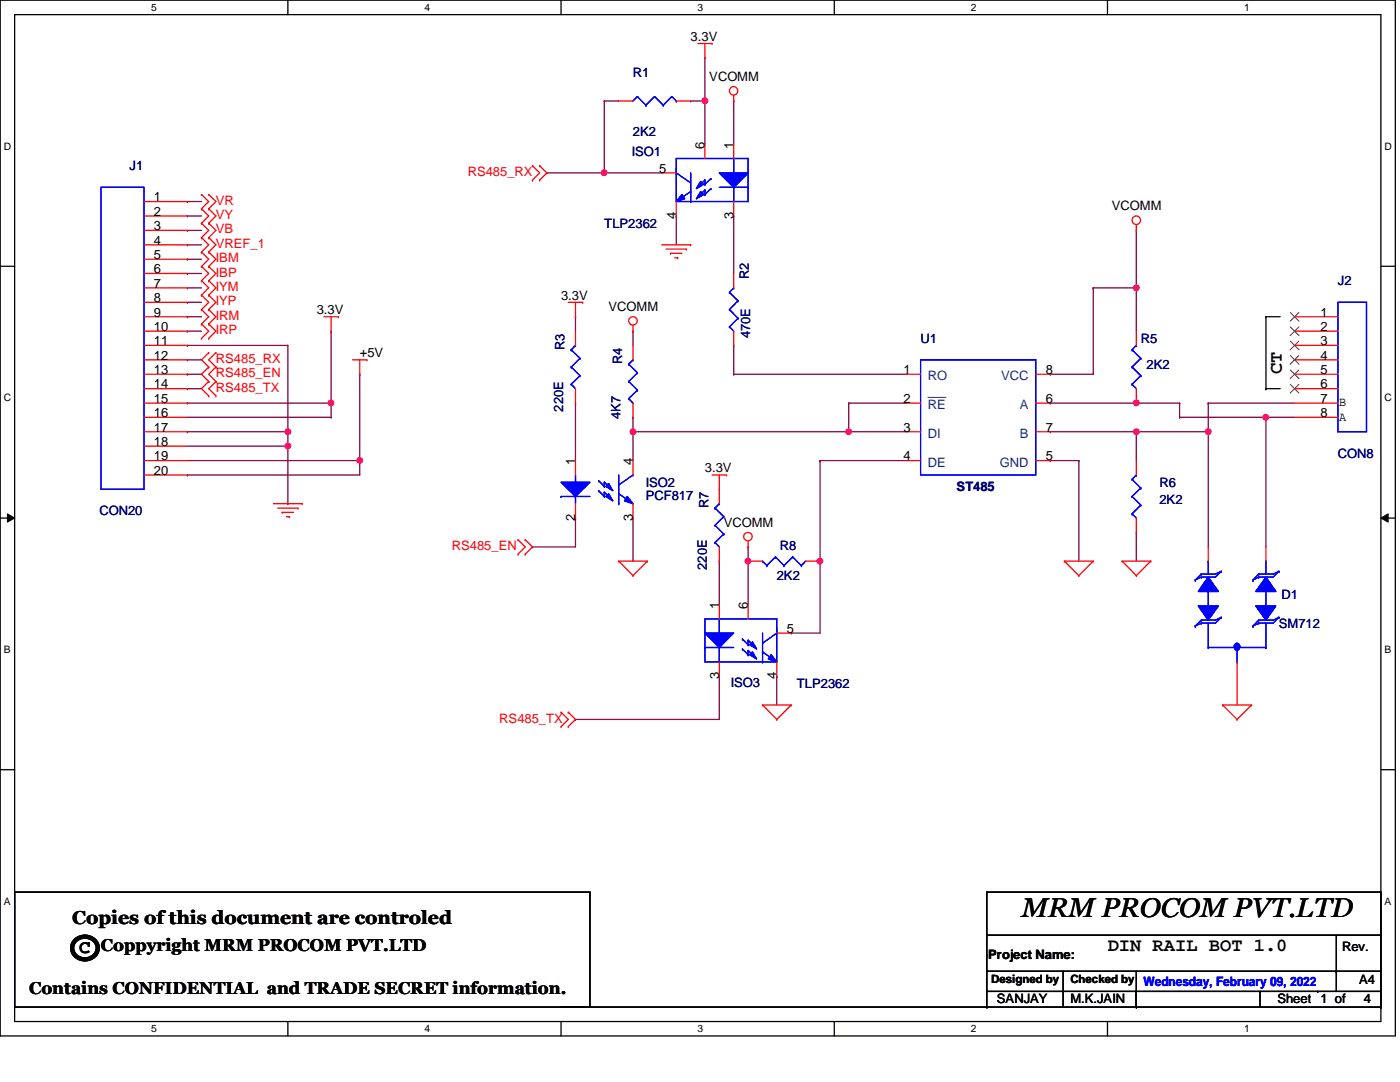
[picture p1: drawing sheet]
<svg xmlns="http://www.w3.org/2000/svg" width="279mm" height="216mm" viewBox="0 0 279 216" stroke-linecap="round" stroke-linejoin="round" font-family="sans-serif">
<path d="M0 0h278.5v206.7h-278.5zM2.9 2.9h272.7v200.9h-272.7z" fill="none" stroke="#000" stroke-width=".25"/>
<g fill="#fff">
<path d="M30.2 .3h1.1v2.3h-1.1z"/>
<path d="M30.2 204.1h1.1v2.3h-1.1z"/>
</g>
<path d="M57.4 0v2.9M57.4 203.8v2.9" fill="none" stroke="#000" stroke-width=".25"/>
<g fill="#fff">
<path d="M84.7 .3h1.1v2.3h-1.1z"/>
<path d="M84.7 204.1h1.1v2.3h-1.1z"/>
</g>
<path d="M112 0v2.9M112 203.8v2.9" fill="none" stroke="#000" stroke-width=".25"/>
<g fill="#fff">
<path d="M139.2 .3h1.1v2.3h-1.1z"/>
<path d="M139.2 204.1h1.1v2.3h-1.1z"/>
</g>
<path d="M166.5 0v2.9M166.5 203.8v2.9" fill="none" stroke="#000" stroke-width=".25"/>
<g fill="#fff">
<path d="M193.8 .3h1.1v2.3h-1.1z"/>
<path d="M193.8 204.1h1.1v2.3h-1.1z"/>
</g>
<path d="M221 0v2.9M221 203.8v2.9" fill="none" stroke="#000" stroke-width=".25"/>
<g fill="#fff">
<path d="M248.3 .3h1.1v2.3h-1.1z"/>
<path d="M248.3 204.1h1.1v2.3h-1.1z"/>
<path d="M.8 28h1.4v2.3h-1.4z"/>
<path d="M276.3 28h1.4v2.3h-1.4z"/>
<path d="M.8 78.2h1.4v2.3h-1.4z"/>
<path d="M276.3 78.2h1.4v2.3h-1.4z"/>
</g>
<path d="M0 53.1h2.9M275.6 53.1h2.9" fill="none" stroke="#000" stroke-width=".25"/>
<g fill="#fff">
<path d="M.8 128.5h1.3v2.2h-1.3z"/>
<path d="M276.3 128.5h1.3v2.2h-1.3z"/>
</g>
<path d="M0 103.4h2.9M275.6 103.4h2.9" fill="none" stroke="#000" stroke-width=".25"/>
<path d="M1.5 102.5l1.4 .9-1.4 .8zM275.6 103.4l1.4-.9v1.7z" fill="#000"/>
<path d="M1.5 102.5l1.4 .9-1.4 .8zM275.6 103.4l1.4-.9v1.7z" fill="none" stroke="#000" stroke-width=".2"/>
<g fill="#fff">
<path d="M.8 178.7h1.3v2.2h-1.3z"/>
<path d="M276.3 178.7h1.3v2.2h-1.3z"/>
</g>
<path d="M0 153.6h2.9M275.6 153.6h2.9" fill="none" stroke="#000" stroke-width=".25"/>
<path d="M109.1 34.5h.1M109.1 34.5h11.5M163.7 91.9h.1M163.7 91.9v20.1M149.3 109.1h.1M149.3 109.1v2.9" fill="none" stroke="#800040" stroke-width=".25"/>
<circle cx="120.6" cy="34.5" r=".56" fill="#f0f"/>
<circle cx="120.6" cy="34.5" r=".56" fill="none" stroke="#f0f" stroke-width=".25"/>
<g fill="none" stroke="#800040" stroke-width=".25">
<path d="M135 43.1h.1M135 43.1v5.8M146.4 43.1h.1M146.4 43.1v11.5M218.2 57.4h.1M218.2 57.4v17.3h-8.6M114.9 63.2h.1M114.9 63.2v2.9M146.4 68.9h.1M146.4 74.7h.1M146.4 74.7h34.5M146.4 68.9v5.8"/>
<path d="M209.6 74.7h.1M126.3 83.3h.1M126.3 83.3v2.8M169.4 80.4h.1M169.4 86.1h.1M169.4 80.4h11.5M169.4 80.4v5.7M169.4 86.1h11.5M226.8 106.3h.1M226.8 106.3v5.7"/>
</g>
<circle cx="169.4" cy="86.1" r=".56" fill="#f0f"/>
<circle cx="169.4" cy="86.1" r=".56" fill="none" stroke="#f0f" stroke-width=".25"/>
<path d="M126.3 86.1h.1M126.3 86.1h43.1M106.3 109.1h.1M106.3 109.1h8.6M155 135h.1M155 135v5.7" fill="none" stroke="#800040" stroke-width=".25"/>
<circle cx="126.3" cy="86.1" r=".56" fill="#f0f"/>
<circle cx="126.3" cy="86.1" r=".56" fill="none" stroke="#f0f" stroke-width=".25"/>
<path d="M126.3 103.4h.1M126.3 103.4v8.6M163.7 112h.1M163.7 112v14.3h-5.8M143.6 135h.1M143.6 135v8.6h-28.7M157.9 126.3h.1M114.9 143.6h.1" fill="none" stroke="#800040" stroke-width=".25"/>
<circle cx="163.6" cy="112" r=".56" fill="#f0f"/>
<circle cx="163.6" cy="112" r=".56" fill="none" stroke="#f0f" stroke-width=".25"/>
<path d="M149.3 112h.1M149.3 112v8.6" fill="none" stroke="#800040" stroke-width=".25"/>
<circle cx="149.3" cy="112" r=".56" fill="#f0f"/>
<circle cx="149.3" cy="112" r=".56" fill="none" stroke="#f0f" stroke-width=".25"/>
<path d="M163.7 91.9h.1M163.7 91.9h17.2M209.6 86.1h.1M209.6 86.1h17.2M226.8 86.1h.1M226.8 86.1v5.8" fill="none" stroke="#800040" stroke-width=".25"/>
<circle cx="226.8" cy="86.1" r=".56" fill="#f0f"/>
<circle cx="226.8" cy="86.1" r=".56" fill="none" stroke="#f0f" stroke-width=".25"/>
<path d="M209.6 80.4h.1M209.6 80.4h17.2M143.6 112h.1M143.6 112v8.6" fill="none" stroke="#800040" stroke-width=".25"/>
<circle cx="226.8" cy="80.4" r=".56" fill="#f0f"/>
<circle cx="226.8" cy="80.4" r=".56" fill="none" stroke="#f0f" stroke-width=".25"/>
<path d="M226.8 46h.1M226.8 46v11.4M114.9 80.4h.1M114.9 80.4v11.5M209.6 91.9h.1M209.6 91.9h5.7M215.3 91.9h.1M215.3 91.9v20.1M114.9 103.4h.1M114.9 103.4v5.7" fill="none" stroke="#800040" stroke-width=".25"/>
<circle cx="226.8" cy="57.4" r=".56" fill="#f0f"/>
<circle cx="226.8" cy="57.4" r=".56" fill="none" stroke="#f0f" stroke-width=".25"/>
<g fill="none" stroke="#800040" stroke-width=".25">
<path d="M140.7 11.5h.1M140.7 11.5v8.7h-2.9M120.6 20.2h.1M120.6 34.5h.1M120.6 20.2v14.3M120.6 34.5h11.5M120.6 20.2h2.9M137.8 20.2h.1M146.4 20.2h.1M146.4 20.2v8.5M218.2 57.4h.1M218.2 57.4h8.6"/>
<path d="M226.8 57.4h.1M226.8 57.4v8.7M126.3 66.1h.1M126.3 66.1v2.8M126.3 86.1h.1M126.3 86.1v5.8"/>
</g>
<circle cx="140.7" cy="20.1" r=".56" fill="#f0f"/>
<circle cx="140.7" cy="20.1" r=".56" fill="none" stroke="#f0f" stroke-width=".25"/>
<path d="M140.7 20.2h.1M140.7 20.2v8.5M226.8 80.4h.1M226.8 80.4h8.6M235.4 80.4h.1M235.4 80.4v2.9M241.1 80.4h.1M241.1 86.1h.1M241.1 80.4h17.3M241.1 80.4v28.7M252.6 83.3h.1M252.6 83.3h5.8" fill="none" stroke="#800040" stroke-width=".25"/>
<circle cx="241.1" cy="86.1" r=".56" fill="#f0f"/>
<circle cx="241.1" cy="86.1" r=".56" fill="none" stroke="#f0f" stroke-width=".25"/>
<path d="M226.8 86.1h.1M226.8 86.1h14.3M252.6 83.3h.1M252.6 83.3v25.8" fill="none" stroke="#800040" stroke-width=".25"/>
<circle cx="252.6" cy="83.3" r=".56" fill="#f0f"/>
<circle cx="252.6" cy="83.3" r=".56" fill="none" stroke="#f0f" stroke-width=".25"/>
<g fill="none" stroke="#800040" stroke-width=".25">
<path d="M37.4 40.2h.1M37.4 48.9h.1M37.4 43.1h.1M37.4 46h.1M37.4 51.7h.1M37.4 54.6h.1M37.4 57.4h.1M37.4 40.2h2.8M37.4 48.9h2.8M37.4 43.1h2.8M37.4 46h2.8M37.4 51.7h2.8"/>
<path d="M37.4 54.6h2.8M37.4 57.4h2.8M37.4 66.1h.1M37.4 68.9h.1M37.4 71.8h.1M37.4 74.7h.1M37.4 63.2h.1M37.4 60.3h.1M37.4 66.1h2.8M37.4 68.9h20M37.4 71.8h2.8M37.4 74.7h2.8"/>
<path d="M37.4 63.2h2.8M37.4 60.3h2.8M66.1 66.1h.1M66.1 66.1v14.3h-28.7M37.4 80.4h.1M235.4 83.3h.1M235.4 83.3h17.2"/>
</g>
<circle cx="66" cy="80.4" r=".56" fill="#f0f"/>
<circle cx="66" cy="80.4" r=".56" fill="none" stroke="#f0f" stroke-width=".25"/>
<path d="M37.4 94.8h.1M37.4 86.1h.1M37.4 86.1h20M71.8 91.9h.1M71.8 91.9v2.9h-34.4" fill="none" stroke="#800040" stroke-width=".25"/>
<circle cx="57.4" cy="86.1" r=".56" fill="#f0f"/>
<circle cx="57.4" cy="86.1" r=".56" fill="none" stroke="#f0f" stroke-width=".25"/>
<path d="M37.4 77.6h.1M37.4 77.6h2.8M57.4 68.9v20.1M37.4 89h20M57.4 86.1h.1M57.4 89h.1" fill="none" stroke="#800040" stroke-width=".25"/>
<circle cx="57.4" cy="89" r=".56" fill="#f0f"/>
<circle cx="57.4" cy="89" r=".56" fill="none" stroke="#f0f" stroke-width=".25"/>
<path d="M37.4 83.3h28.7M37.4 91.9h34.4M57.4 89v11.5M66.1 83.3h.1M66.1 80.4h.1M66.1 80.4v2.9M71.8 91.9h.1M57.4 100.5h.1" fill="none" stroke="#800040" stroke-width=".25"/>
<circle cx="71.8" cy="91.9" r=".56" fill="#f0f"/>
<circle cx="71.8" cy="91.9" r=".56" fill="none" stroke="#f0f" stroke-width=".25"/>
<path d="M71.8 74.7h.1M71.8 74.7v17.2" fill="none" stroke="#800040" stroke-width=".25"/>
<g fill="none" stroke="#f00" stroke-width=".25">
<path d="M139.3 8.7h2.8M140.7 11.5h.1M140.7 8.7v2.8M142.1 8.7h.1M146.4 19v1.2M40.2 38.8h.1M40.2 38.8l1.5 1.4-1.5 1.5M41.7 38.8h.1M41.7 38.8l1.4 1.4-1.4 1.5M106.3 35.9h.1M106.3 33.1h.1M106.3 33.1l1.4 1.4-1.4 1.4"/>
<path d="M107.7 33.1h.1M107.7 35.9h.1M107.7 33.1l1.4 1.4-1.4 1.4M123.5 20.2h2.8M135 20.2h2.8M146.4 20.2h.1M40.2 41.7h.1M40.2 47.4h.1M40.2 50.3h.1M40.2 44.5h.1M40.2 56h.1M40.2 58.9h.1"/>
<path d="M40.2 53.2h.1M40.2 47.4l1.5 1.5-1.5 1.4M40.2 41.7l1.5 1.4-1.5 1.4M40.2 44.5l1.5 1.5-1.5 1.4M40.2 56l1.5 1.4-1.5 1.5M40.2 58.9l1.5 1.4-1.5 1.5M40.2 53.2l1.5 1.4-1.5 1.4M40.2 50.3l1.5 1.4-1.5 1.5M41.7 41.7h.1M41.7 47.4h.1M41.7 50.3h.1M41.7 44.5h.1"/>
<path d="M41.7 56h.1M41.7 58.9h.1M41.7 53.2h.1M41.7 47.4l1.4 1.5-1.4 1.4M41.7 41.7l1.4 1.4-1.4 1.4M41.7 44.5l1.4 1.5-1.4 1.4M41.7 56l1.4 1.4-1.4 1.5M41.7 58.9l1.4 1.4-1.4 1.5M41.7 53.2l1.4 1.4-1.4 1.4M41.7 50.3l1.4 1.4-1.4 1.5M132.1 48.9h5.7M132.9 49.7h4"/>
<path d="M133.8 50.5h.1M133.8 50.5h2.3M134.7 51.4h.6M135.3 51.4h.1M136.9 49.7h.1M137.8 48.9h.1M226.8 46h.1M226.8 44.8v1.2M40.2 61.8h.1M40.2 64.6h.1M40.2 67.5h.1M40.2 61.8l1.5 1.4-1.5 1.4"/>
<path d="M40.2 64.6l1.5 1.5-1.5 1.4M41.7 61.8h.1M41.7 64.6h.1M41.7 67.5h.1M41.7 76.1h.1M41.7 73.2h.1M41.7 79h.1M41.7 70.4h.1M41.7 61.8l1.4 1.4-1.4 1.4M41.7 64.6l1.4 1.5-1.4 1.4M41.7 73.2l-1.5 1.5 1.5 1.4M41.7 76.1l-1.5 1.5 1.5 1.4"/>
<path d="M41.7 70.4l-1.5 1.4 1.5 1.4M43.1 73.2h.1M43.1 76.1h.1M43.1 79h.1M43.1 70.4h.1M43.1 73.2l-1.4 1.5 1.4 1.4M43.1 76.1l-1.4 1.5 1.4 1.4M43.1 70.4l-1.4 1.4 1.4 1.4M64.6 63.2h2.9M66.1 66.1h.1M66.1 63.2v2.9M67.5 63.2h.1"/>
<path d="M70.4 71.8h2.8M71.8 74.7h.1M71.8 71.8v2.9M73.2 71.8h.1M113.4 60.3h2.9M114.9 63.2h.1M114.9 60.3v2.9M116.3 60.3h.1M126.3 66.1h.1M126.3 64.9v1.2M226.8 66.1v2.8M226.8 77.6v2.8"/>
<path d="M142.1 94.8h2.9M143.6 97.6h.1M143.6 94.8v2.8M145 94.8h.1M226.8 91.9v2.9M54.6 100.5h5.7M55.5 101.4h4M56.3 102.2h.1M56.3 102.2h2.3M57.1 103.1h.6M57.7 103.1h.1M59.5 101.4h.1"/>
<path d="M60.3 100.5h.1M103.4 110.6h.1M103.4 107.7h.1M103.4 107.7l1.4 1.4-1.4 1.5M104.8 107.7h.1M104.8 110.6h.1M104.8 107.7l1.5 1.4-1.5 1.5M123.5 112h.1M123.5 112h5.7M123.5 112l2.8 2.9M126.3 114.9h.1M129.2 112h.1"/>
<path d="M129.2 112l-2.9 2.9M149.3 109.1h.1M149.3 112h2.9M149.3 107.9v1.2M160.8 112h2.9M212.4 112h.1M212.4 112h5.8M212.4 112l2.9 2.9M215.3 114.9h.1M218.2 112h.1M218.2 112l-2.9 2.9M223.9 112h.1"/>
<path d="M223.9 112h5.8M223.9 112l2.9 2.9M226.8 114.9h.1M226.8 103.4v2.9M229.7 112h.1M229.7 112l-2.9 2.9M112 145h.1M112 142.1h.1M112 142.1l1.4 1.5-1.4 1.4M113.4 142.1h.1M113.4 145h.1M113.4 142.1l1.5 1.5-1.5 1.4"/>
<path d="M152.2 140.7h.1M152.2 140.7h5.7M152.2 140.7l2.8 2.9M155 143.6h.1M157.9 140.7h.1M157.9 140.7l-2.9 2.9M244 140.7h.1M244 140.7h5.8M244 140.7l2.9 2.9M246.9 143.6h.1M249.8 140.7h.1M249.8 140.7l-2.9 2.9"/>
<circle cx="146.4" cy="18.1" r=".84"/>
<circle cx="226.8" cy="43.9" r=".85"/>
<circle cx="126.3" cy="64" r=".84"/>
<circle cx="149.3" cy="107.1" r=".84"/>
</g>
<g fill="none" stroke="#000" stroke-width=".25">
<path d="M252.6 63.2h.1M252.6 77.6h.1M252.6 63.2h2.9M252.6 77.6h2.9M252.6 63.2v14.4M2.9 178h114.8v23h-114.8zM196.9 178h78.7v8.6h-78.7zM196.9 197.8h29.9v3.2h-29.9zM196.9 190.6h.1M196.9 186.6h.1M196.9 193.8h78.7M196.9 186.6v11.2"/>
<path d="M212.2 193.8h.1M212.2 193.8v7.2M226.8 197.8h24.7v3.2h-24.7zM226.8 193.8v7.2M251.5 197.8h24.1M263 197.8h.1M266.7 193.8h.1M266.7 186.6v11.2M275.6 194.6h.1M275.6 193.8h.1M275.6 197.8h.1M275.6 186.6h.1"/>
<path d="M275.6 186.6v14.4M112 201h84.9M196.9 201h.1M226.8 201h.1M251.5 201h24.1M275.6 201h.1"/>
</g>
<path d="M15 187.7a2.64 2.64 0 0 1 2.7-.7 2.64 2.64 0 0 1 1.8 2.1 2.58 2.58 0 0 1-2.5 2.3 2.58 2.58 0 0 1-2.6-2.3l.1-.5z" fill="none" stroke="#000" stroke-width=".85"/>
<g fill="none" stroke="#00f" stroke-width=".25">
<path d="M127.2 19.3h.1M127.2 19.3l-.9 .9M127.2 19.3l1.7 1.7M130.6 19.3h.1M130.6 19.3l-1.7 1.7M130.6 19.3l1.8 1.7M134.1 19.3h.1M134.1 19.3l-1.7 1.7M134.1 19.3l.9 .9M128.9 21h.1M132.4 21h.1M135 20.2h.1"/>
<path d="M225.9 76.7h.1M225.9 73.2h.1M225.9 69.8h.1M225.9 76.7l.9 .9M225.9 73.2l1.8 1.8M225.9 69.8l1.8 1.7M226.8 68.9h.1M226.8 68.9l-.9 .9M227.7 75h.1M227.7 71.5h.1M227.7 75l-1.8 1.7M227.7 71.5l-1.8 1.7"/>
<path d="M225.9 99.1h.1M225.9 95.6h.1M225.9 99.1l1.8 1.7M225.9 95.6l1.8 1.8M226.8 94.8h.1M226.8 94.8l-.9 .8M227.7 97.4h.1M227.7 97.4l-1.8 1.7M152.2 112h.1M152.2 112l.8 .9M153 112.9h.1M154.8 111.1h.1"/>
<path d="M154.8 111.1l1.7 1.8M154.8 111.1l-1.8 1.8M156.5 112.9h.1M158.2 111.1h.1M158.2 111.1l1.7 1.8M158.2 111.1l-1.7 1.8M159.9 112.9h.1M160.8 112l-.9 .9M225.9 102.5h.1M225.9 102.5l.9 .9M227.7 100.8h.1M227.7 100.8l-1.8 1.7"/>
</g>
<path d="M112 96.2h5.7l-2.8 2.9z" fill="#00f"/>
<g fill="none" stroke="#00f" stroke-width=".25">
<path d="M112 96.2h5.7l-2.8 2.9zM112 99.1h.1M112 99.1h5.7M114.9 99.1h.1M114.9 96.2h.1M114.9 94.8v1.4M114.9 99.1v1.4M123.5 98.5h.1M123.5 94.8v5.7M123.5 98.5l2.8 2M126.3 94.8h.1M126.3 94.8l-2.8 2"/>
<path d="M123.5 100.5h.1"/>
</g>
<path d="M125.2 99.1l1.1 1.4-1.7-.6z" fill="#00f"/>
<g fill="none" stroke="#00f" stroke-width=".25">
<path d="M119.5 97.9h.1M119.5 95.9h.1M119.5 97.9l1.1 1.2M119.5 95.9l1.1 1.2M120.6 99.1h.1M120.6 98.2h.1M120.6 97.1h.1M120.6 96.2h.1M120.6 96.2v.9M120.6 98.2v.9M120.6 98.2l1.2 1.2M120.6 96.2l1.2 1.2"/>
<path d="M125.2 99.1l1.1 1.4-1.7-.6z"/>
</g>
<path d="M120.9 99.1l.6-.6 .8 1.4z" fill="#00f"/>
<path d="M120.9 99.1l.6-.6 .8 1.4z" fill="none" stroke="#00f" stroke-width=".25"/>
<path d="M121.5 96.5l.8 1.4-1.4-.8z" fill="#00f"/>
<path d="M121.5 96.5l.8 1.4-1.4-.8z" fill="none" stroke="#00f" stroke-width=".25"/>
<path d="M112 96.2h5.7l-2.8 2.9z" fill="#00f"/>
<g fill="none" stroke="#00f" stroke-width=".25">
<path d="M112 96.2h5.7l-2.8 2.9zM112 99.1h.1M112 99.1h5.7M114.9 99.1h.1M114.9 96.2h.1M114.9 94.8v1.4M114.9 99.1v1.4M123.5 98.5h.1M123.5 94.8v5.7M123.5 98.5l2.8 2M126.3 94.8h.1M126.3 94.8l-2.8 2"/>
<path d="M123.5 100.5h.1"/>
</g>
<path d="M125.2 99.1l1.1 1.4-1.7-.6z" fill="#00f"/>
<g fill="none" stroke="#00f" stroke-width=".25">
<path d="M119.5 97.9h.1M119.5 95.9h.1M119.5 97.9l1.1 1.2M119.5 95.9l1.1 1.2M120.6 99.1h.1M120.6 98.2h.1M120.6 97.1h.1M120.6 96.2h.1M120.6 96.2v.9M120.6 98.2v.9M120.6 98.2l1.2 1.2M120.6 96.2l1.2 1.2"/>
<path d="M125.2 99.1l1.1 1.4-1.7-.6z"/>
</g>
<path d="M120.9 99.1l.6-.6 .8 1.4z" fill="#00f"/>
<path d="M120.9 99.1l.6-.6 .8 1.4z" fill="none" stroke="#00f" stroke-width=".25"/>
<path d="M121.5 96.5l.8 1.4-1.4-.8z" fill="#00f"/>
<g fill="none" stroke="#00f" stroke-width=".25">
<path d="M121.5 96.5l.8 1.4-1.4-.8zM239.7 114.6h.1M241.1 112h.1M241.1 112v2.6M241.1 118v2.9M243.7 114h.1M243.7 114l-1.1 .6h-2.9M238.5 124.9h.1M239.7 124.3h.1M239.7 124.3l-1.2 .6M241.1 129.2h.1M241.1 121.5h.1"/>
<path d="M241.1 120.9h.1M241.1 121.5v2.2M241.1 124.3v4.9M243.7 123.2h.1M243.7 123.2l-1.1 1.1h-2.9"/>
</g>
<path d="M114.9 91.9v2.9M126.3 91.9v2.9M114.9 100.5v2.9M126.3 100.5v2.9" fill="none" stroke="#f00" stroke-width=".25"/>
<path d="M239.1 120.9h4.1l-2.1 2.8z" fill-rule="evenodd" fill="#00f"/>
<path d="M238.5 115.7h.1M239.7 114.6l-1.2 1.1M238.5 124.9h.1M239.1 120.9h4.1l-2.1 2.8zM239.7 123.7h.1M239.7 123.7l-1.2 1.2M243.7 123.2h.1M243.7 123.2l-1.1 .5h-2.9" fill="none" stroke="#00f" stroke-width=".25"/>
<path d="M241.1 115.1l2.1 2.9h-4.1z" fill-rule="evenodd" fill="#00f"/>
<path d="M238.5 115.7h.1M239.7 115.1h.1M239.7 115.1l-1.2 .6M241.1 115.1l2.1 2.9h-4.1zM243.7 114h.1M243.7 114l-1.1 1.1h-2.9M241.1 129.2h11.5M252.6 129.2h.1" fill="none" stroke="#00f" stroke-width=".25"/>
<path d="M246.5 128.6a.61 .61 0 0 1 .8 0 .61 .61 0 0 1 0 .9 .61 .61 0 0 1-.8 0 .82 .82 0 0 1 0-.9z" fill-rule="evenodd" fill="#00f"/>
<g fill="none" stroke="#00f" stroke-width=".25">
<path d="M250.1 115.7h.1M251.2 114.6h.1M251.2 114.6l-1.1 1.1M252.6 118v2.9M255.2 114h.1M255.2 114l-1.1 .6h-2.9M255.2 114l-1.1 1.1M246.5 128.6a.61 .61 0 0 1 .8 0 .61 .61 0 0 1 0 .9 .61 .61 0 0 1-.8 0 .82 .82 0 0 1 0-.9zM246.9 132.1h.1M246.9 129.8v2.3M251.2 124.3h.1M251.2 124.3h2.9"/>
<path d="M252.6 120.9h.1M252.6 129.2h.1M252.6 121.5h.1M252.6 121.5v2.2M252.6 124.3v4.9"/>
</g>
<path d="M250.6 120.9h4l-2 2.8z" fill-rule="evenodd" fill="#00f"/>
<path d="M250.1 124.9h.1M250.6 120.9h4l-2 2.8zM251.2 123.7h.1M251.2 123.7h2.9M251.2 123.7l-1.1 1.2" fill="none" stroke="#00f" stroke-width=".25"/>
<path d="M252.6 115.1l2 2.9h-4z" fill-rule="evenodd" fill="#00f"/>
<g fill="none" stroke="#00f" stroke-width=".25">
<path d="M239.7 114.6h.1M241.1 112h.1M241.1 112v2.6M241.1 118v2.9M243.7 114h.1M243.7 114l-1.1 .6h-2.9M250.1 115.7h.1M251.2 115.1h.1M251.2 115.1l-1.1 .6M251.2 115.1h2.9M252.6 115.1l2 2.9h-4zM252.6 112h.1"/>
<path d="M252.6 112v2.6M238.5 124.9h.1M239.7 124.3h.1M239.7 124.3l-1.2 .6M241.1 129.2h.1M241.1 121.5h.1M241.1 120.9h.1M241.1 121.5v2.2M241.1 124.3v4.9M243.7 123.2h.1M243.7 123.2l-1.1 1.1h-2.9M250.1 124.9h.1"/>
<path d="M251.2 124.3l-1.1 .6M255.2 123.2h.1M255.2 123.2l-1.1 1.1M255.2 123.2l-1.1 .5"/>
</g>
<path d="M239.1 120.9h4.1l-2.1 2.8z" fill-rule="evenodd" fill="#00f"/>
<path d="M238.5 115.7h.1M239.7 114.6l-1.2 1.1M238.5 124.9h.1M239.1 120.9h4.1l-2.1 2.8zM239.7 123.7h.1M239.7 123.7l-1.2 1.2M243.7 123.2h.1M243.7 123.2l-1.1 .5h-2.9" fill="none" stroke="#00f" stroke-width=".25"/>
<path d="M241.1 115.1l2.1 2.9h-4.1z" fill-rule="evenodd" fill="#00f"/>
<path d="M238.5 115.7h.1M239.7 115.1h.1M239.7 115.1l-1.2 .6M241.1 115.1l2.1 2.9h-4.1zM243.7 114h.1M243.7 114l-1.1 1.1h-2.9M241.1 129.2h11.5M252.6 129.2h.1" fill="none" stroke="#00f" stroke-width=".25"/>
<path d="M246.5 128.6a.61 .61 0 0 1 .8 0 .61 .61 0 0 1 0 .9 .61 .61 0 0 1-.8 0 .82 .82 0 0 1 0-.9z" fill-rule="evenodd" fill="#00f"/>
<g fill="none" stroke="#00f" stroke-width=".25">
<path d="M250.1 115.7h.1M251.2 114.6h.1M251.2 114.6l-1.1 1.1M252.6 118v2.9M255.2 114h.1M255.2 114l-1.1 .6h-2.9M255.2 114l-1.1 1.1M246.5 128.6a.61 .61 0 0 1 .8 0 .61 .61 0 0 1 0 .9 .61 .61 0 0 1-.8 0 .82 .82 0 0 1 0-.9zM246.9 132.1h.1M246.9 129.8v2.3M251.2 124.3h.1M251.2 124.3h2.9"/>
<path d="M252.6 120.9h.1M252.6 129.2h.1M252.6 121.5h.1M252.6 121.5v2.2M252.6 124.3v4.9"/>
</g>
<path d="M250.6 120.9h4l-2 2.8z" fill-rule="evenodd" fill="#00f"/>
<path d="M250.1 124.9h.1M250.6 120.9h4l-2 2.8zM251.2 123.7h.1M251.2 123.7h2.9M251.2 123.7l-1.1 1.2" fill="none" stroke="#00f" stroke-width=".25"/>
<path d="M252.6 115.1l2 2.9h-4z" fill-rule="evenodd" fill="#00f"/>
<path d="M250.1 115.7h.1M251.2 115.1h.1M251.2 115.1l-1.1 .6M251.2 115.1h2.9M252.6 115.1l2 2.9h-4zM252.6 112h.1M252.6 112v2.6M250.1 124.9h.1M251.2 124.3l-1.1 .6M255.2 123.2h.1M255.2 123.2l-1.1 1.1M255.2 123.2l-1.1 .5" fill="none" stroke="#00f" stroke-width=".25"/>
<path d="M241.1 109.1v2.9M252.6 109.1v2.9M246.9 132.1v8.6" fill="none" stroke="#f00" stroke-width=".25"/>
<path d="M140.7 126.3h5.7l-2.8 2.9z" fill="#00f"/>
<g fill="none" stroke="#00f" stroke-width=".25">
<path d="M140.7 126.3h5.7l-2.8 2.9zM140.7 129.2h.1M140.7 129.2h5.7M143.6 129.2h.1M143.6 126.3h.1M143.6 123.5v2.8M143.6 129.2v2.9M152.2 132.1h.1M152.2 130.1h.1M152.2 126.3v5.8M152.2 130.1l2.8 2M155 126.3h.1"/>
<path d="M155 126.3l-2.8 2.1"/>
</g>
<path d="M153.9 130.6l1.1 1.5-1.7-.6z" fill="#00f"/>
<g fill="none" stroke="#00f" stroke-width=".25">
<path d="M148.2 129.5h.1M148.2 127.5h.1M148.2 129.5l1.1 1.1M148.2 127.5l1.1 1.2M149.3 130.6h.1M149.3 129.8h.1M149.3 128.7h.1M149.3 127.8h.1M149.3 127.8v.9M149.3 129.8v.8M149.3 129.8l1.2 1.1M149.3 127.8l1.2 1.1"/>
<path d="M153.9 130.6l1.1 1.5-1.7-.6z"/>
</g>
<path d="M149.6 130.6l.6-.5 .8 1.4z" fill="#00f"/>
<path d="M149.6 130.6l.6-.5 .8 1.4z" fill="none" stroke="#00f" stroke-width=".25"/>
<path d="M150.2 128.1l.8 1.4-1.4-.8z" fill="#00f"/>
<path d="M140.7 123.5h14.3v8.6h-14.3zM150.2 128.1l.8 1.4-1.4-.8zM155 126.3h.1M155 125.5v.8" fill="none" stroke="#00f" stroke-width=".25"/>
<path d="M140.7 126.3h5.7l-2.8 2.9z" fill="#00f"/>
<g fill="none" stroke="#00f" stroke-width=".25">
<path d="M140.7 126.3h5.7l-2.8 2.9zM140.7 129.2h.1M140.7 129.2h5.7M143.6 129.2h.1M143.6 126.3h.1M143.6 123.5v2.8M143.6 129.2v2.9M152.2 132.1h.1M152.2 130.1h.1M152.2 126.3v5.8M152.2 130.1l2.8 2M155 126.3h.1"/>
<path d="M155 126.3l-2.8 2.1"/>
</g>
<path d="M153.9 130.6l1.1 1.5-1.7-.6z" fill="#00f"/>
<g fill="none" stroke="#00f" stroke-width=".25">
<path d="M148.2 129.5h.1M148.2 127.5h.1M148.2 129.5l1.1 1.1M148.2 127.5l1.1 1.2M149.3 130.6h.1M149.3 129.8h.1M149.3 128.7h.1M149.3 127.8h.1M149.3 127.8v.9M149.3 129.8v.8M149.3 129.8l1.2 1.1M149.3 127.8l1.2 1.1"/>
<path d="M153.9 130.6l1.1 1.5-1.7-.6z"/>
</g>
<path d="M149.6 130.6l.6-.5 .8 1.4z" fill="#00f"/>
<path d="M149.6 130.6l.6-.5 .8 1.4z" fill="none" stroke="#00f" stroke-width=".25"/>
<path d="M150.2 128.1l.8 1.4-1.4-.8z" fill="#00f"/>
<g fill="none" stroke="#00f" stroke-width=".25">
<path d="M20.2 37.4h8.5v60.2h-8.5zM145.6 58.3h.1M145.6 58.3l1.7 1.7M146.4 57.4h.1M146.4 57.4l-.8 .9M114 76.7h.1M114 73.2h.1M114 69.8h.1M114 76.7l.9 .9M114 73.2l1.7 1.8M114 69.8l1.7 1.7M114.9 68.9h.1"/>
<path d="M114.9 68.9l-.9 .9M115.7 75h.1M115.7 71.5h.1M115.7 75l-1.7 1.7M115.7 71.5l-1.7 1.7M125.5 79.5h.1M125.5 76.1h.1M125.5 72.7h.1M125.5 79.5l.8 .9M125.5 76.1l1.7 1.8M125.5 72.7l1.7 1.7M126.3 71.8h.1"/>
<path d="M126.3 71.8l-.8 .9M127.2 77.9h.1M127.2 74.4h.1M127.2 77.9l-1.7 1.6M127.2 74.4l-1.7 1.7M145.6 65.2h.1M145.6 61.8h.1M145.6 65.2l.8 .9M145.6 61.8l1.7 1.7M147.3 63.5h.1M147.3 60h.1M147.3 63.5l-1.7 1.7"/>
<path d="M147.3 60l-1.7 1.8M183.7 71.8h23v23h-23zM142.7 108.2h.1M142.7 104.8h.1M142.7 101.4h.1M142.7 108.2l.9 .9M142.7 104.8l1.7 1.8M142.7 101.4l1.7 1.7M143.6 100.5h.1M143.6 100.5l-.9 .9M144.4 106.6h.1M144.4 103.1h.1"/>
<path d="M144.4 106.6l-1.7 1.6M144.4 103.1l-1.7 1.7M140.7 123.5h14.3v8.6h-14.3zM150.2 128.1l.8 1.4-1.4-.8zM155 126.3h.1M155 125.5v.8"/>
</g>
<g fill="none" stroke="#f00" stroke-width=".25">
<path d="M28.7 40.2h8.7M28.7 43.1h8.7M28.7 46h8.7M28.7 48.9h8.7M28.7 51.7h8.7M28.7 54.6h8.7M28.7 57.4h8.7M146.4 54.6v2.8M28.7 60.3h8.7M28.7 63.2h8.7M28.7 66.1h8.7M28.7 68.9h8.7"/>
<path d="M28.7 71.8h8.7M28.7 74.7h8.7M28.7 77.6h8.7M114.9 66.1v2.8M114.9 77.6v2.8M126.3 68.9v2.9M146.4 66.1v2.8M180.9 74.7h2.8M206.7 74.7h2.9M28.7 80.4h8.7M28.7 83.3h8.7M28.7 86.1h8.7"/>
<path d="M28.7 89h8.7M28.7 91.9h8.7M28.7 94.8h8.7M126.3 80.4v2.9M143.6 97.6v2.9M180.9 80.4h2.8M180.9 86.1h2.8M180.9 91.9h2.8M206.7 80.4h2.9M206.7 86.1h2.9M206.7 91.9h2.9M143.6 109.1v2.9"/>
<path d="M143.6 120.6v2.9M143.6 132.1v2.9M149.3 120.6v2.9M155 126.3h2.9M155 132.1v2.9"/>
</g>
<path d="M185.2 79.3h3.6" fill="none" stroke="#004080" stroke-width=".2"/>
<path d="M143.6 34.5h5.7l-2.9 2.9z" fill="#00f"/>
<g fill="none" stroke="#00f" stroke-width=".25">
<path d="M135 34.5h.1M135 34.5l2.8 2M137.8 38.2h.1M137.8 34.5v5.7M137.8 38.2l-2.8 2M143.6 34.5h5.7l-2.9 2.9zM143.6 37.4h5.7M146.4 37.4h.1M146.4 34.5h.1M146.4 31.6v2.9M146.4 37.4v2.8M149.3 37.4h.1"/>
<path d="M137.8 40.2h.1"/>
</g>
<path d="M136.1 38.8l.6 .9-1.7 .5z" fill="#00f"/>
<g fill="none" stroke="#00f" stroke-width=".25">
<path d="M136.1 38.8l.6 .9-1.7 .5zM140.7 38.8h.1M140.7 37.9h.1M140.7 36.8h.1M140.7 35.9h.1M140.7 35.9v.9M140.7 37.9v.9M140.7 37.9l-1.2 1.2M140.7 35.9l-1.2 1.2M141.9 37.6h.1M141.9 35.6h.1M141.9 37.6l-1.2 1.2"/>
<path d="M141.9 35.6l-1.2 1.2"/>
</g>
<path d="M139.8 38.2l.6 .6-1.4 .9z" fill="#00f"/>
<path d="M139.8 38.2l.6 .6-1.4 .9z" fill="none" stroke="#00f" stroke-width=".25"/>
<path d="M139.8 36.2l.6 .6-1.4 .8z" fill="#00f"/>
<path d="M135 31.6h14.3v8.6h-14.3zM135 34.5h.1M135 33.6v.9M139.8 36.2l.6 .6-1.4 .8z" fill="none" stroke="#00f" stroke-width=".25"/>
<path d="M143.6 34.5h5.7l-2.9 2.9z" fill="#00f"/>
<g fill="none" stroke="#00f" stroke-width=".25">
<path d="M135 34.5h.1M135 34.5l2.8 2M137.8 38.2h.1M137.8 34.5v5.7M137.8 38.2l-2.8 2M143.6 34.5h5.7l-2.9 2.9zM143.6 37.4h5.7M146.4 37.4h.1M146.4 34.5h.1M146.4 31.6v2.9M146.4 37.4v2.8M149.3 37.4h.1"/>
<path d="M137.8 40.2h.1"/>
</g>
<path d="M136.1 38.8l.6 .9-1.7 .5z" fill="#00f"/>
<g fill="none" stroke="#00f" stroke-width=".25">
<path d="M136.1 38.8l.6 .9-1.7 .5zM140.7 38.8h.1M140.7 37.9h.1M140.7 36.8h.1M140.7 35.9h.1M140.7 35.9v.9M140.7 37.9v.9M140.7 37.9l-1.2 1.2M140.7 35.9l-1.2 1.2M141.9 37.6h.1M141.9 35.6h.1M141.9 37.6l-1.2 1.2"/>
<path d="M141.9 35.6l-1.2 1.2"/>
</g>
<path d="M139.8 38.2l.6 .6-1.4 .9z" fill="#00f"/>
<path d="M139.8 38.2l.6 .6-1.4 .9z" fill="none" stroke="#00f" stroke-width=".25"/>
<path d="M139.8 36.2l.6 .6-1.4 .8z" fill="#00f"/>
<path d="M135 31.6h14.3v8.6h-14.3zM135 34.5h.1M135 33.6v.9M139.8 36.2l.6 .6-1.4 .8zM267 60.3h5.7v25.8h-5.7z" fill="none" stroke="#00f" stroke-width=".25"/>
<g fill="none" stroke="#f00" stroke-width=".25">
<path d="M132.1 34.5h2.9M140.7 28.7v2.9M146.4 28.7v2.9M135 40.2v2.9M146.4 40.2v2.9M258.4 63.2h8.6M258.4 66.1h8.6M258.4 68.9h8.6M258.4 71.8h8.6M258.4 74.7h8.6M258.4 77.6h8.6M258.4 80.4h8.6"/>
<path d="M258.4 83.3h8.6"/>
</g>
<path d="M257.5 62.4l1.7 1.7M257.5 65.2l1.7 1.8M257.5 68.1l1.7 1.7M257.5 71l1.7 1.7M257.5 73.8l1.7 1.8M257.5 76.7l1.7 1.7M259.2 62.4l-1.7 1.7M259.2 65.2l-1.7 1.8M259.2 68.1l-1.7 1.7M259.2 71l-1.7 1.7M259.2 73.8l-1.7 1.8M259.2 76.7l-1.7 1.7" fill="none" stroke="#804000" stroke-width=".2"/>
<circle cx="120.6" cy="34.5" r=".56" fill="#f0f"/>
<circle cx="120.6" cy="34.5" r=".56" fill="none" stroke="#f0f" stroke-width=".25"/>
<circle cx="169.4" cy="86.1" r=".56" fill="#f0f"/>
<circle cx="169.4" cy="86.1" r=".56" fill="none" stroke="#f0f" stroke-width=".25"/>
<circle cx="126.3" cy="86.1" r=".56" fill="#f0f"/>
<circle cx="126.3" cy="86.1" r=".56" fill="none" stroke="#f0f" stroke-width=".25"/>
<circle cx="163.6" cy="112" r=".56" fill="#f0f"/>
<circle cx="163.6" cy="112" r=".56" fill="none" stroke="#f0f" stroke-width=".25"/>
<circle cx="149.3" cy="112" r=".56" fill="#f0f"/>
<circle cx="149.3" cy="112" r=".56" fill="none" stroke="#f0f" stroke-width=".25"/>
<circle cx="226.8" cy="86.1" r=".56" fill="#f0f"/>
<circle cx="226.8" cy="86.1" r=".56" fill="none" stroke="#f0f" stroke-width=".25"/>
<circle cx="226.8" cy="80.4" r=".56" fill="#f0f"/>
<circle cx="226.8" cy="80.4" r=".56" fill="none" stroke="#f0f" stroke-width=".25"/>
<circle cx="226.8" cy="57.4" r=".56" fill="#f0f"/>
<circle cx="226.8" cy="57.4" r=".56" fill="none" stroke="#f0f" stroke-width=".25"/>
<circle cx="140.7" cy="20.1" r=".56" fill="#f0f"/>
<circle cx="140.7" cy="20.1" r=".56" fill="none" stroke="#f0f" stroke-width=".25"/>
<circle cx="241.1" cy="86.1" r=".56" fill="#f0f"/>
<circle cx="241.1" cy="86.1" r=".56" fill="none" stroke="#f0f" stroke-width=".25"/>
<circle cx="252.6" cy="83.3" r=".56" fill="#f0f"/>
<circle cx="252.6" cy="83.3" r=".56" fill="none" stroke="#f0f" stroke-width=".25"/>
<circle cx="66" cy="80.4" r=".56" fill="#f0f"/>
<circle cx="66" cy="80.4" r=".56" fill="none" stroke="#f0f" stroke-width=".25"/>
<circle cx="57.4" cy="86.1" r=".56" fill="#f0f"/>
<circle cx="57.4" cy="86.1" r=".56" fill="none" stroke="#f0f" stroke-width=".25"/>
<circle cx="57.4" cy="89" r=".56" fill="#f0f"/>
<circle cx="57.4" cy="89" r=".56" fill="none" stroke="#f0f" stroke-width=".25"/>
<circle cx="71.8" cy="91.9" r=".56" fill="#f0f"/>
<circle cx="71.8" cy="91.9" r=".56" fill="none" stroke="#f0f" stroke-width=".25"/>
<text font-size="5.4" x="203.8" y="183">MRM PROCOM PVT.LTD</text>
<g font-size="3.7">
<text x="255.8" y="74.7" transform="rotate(-90 255.8 74.7)">CT</text>
<text x="14.4" y="184.3">Copies of this document are controled</text>
<text x="15.8" y="190.2">C Coppyright MRM PROCOM PVT.LTD</text>
<text x="221.1" y="189.8">DIN RAIL BOT 1.0</text>
</g>
<text font-size="3.4" x="5.8" y="198.4">Contains CONFIDENTIAL and TRADE SECRET information.</text>
<g font-size="2.6">
<text x="137.8" y="8.1">3.3V</text>
<text x="141.6" y="16.2">VCOMM</text>
<text x="140.6" y="29.6" transform="rotate(-90 140.6 29.6)">6</text>
<text x="146.4" y="29.6" transform="rotate(-90 146.4 29.6)">1</text>
<text x="131.5" y="34.5">5</text>
<text x="30.7" y="40.2">1</text>
<text x="221.9" y="42">VCOMM</text>
<text x="30.7" y="43.1">2</text>
<text x="30.7" y="45.9">3</text>
<text x="134.9" y="43.6" transform="rotate(-90 134.9 43.6)">4</text>
<text x="146.4" y="43.6" transform="rotate(-90 146.4 43.6)">3</text>
<text x="30.7" y="48.8">4</text>
<text x="30.7" y="51.7">5</text>
<text x="30.7" y="54.5">6</text>
<text x="30.7" y="57.4">7</text>
<text x="112" y="59.8">3.3V</text>
<text x="30.7" y="60.3">8</text>
<text x="30.7" y="63.2">9</text>
<text x="63.2" y="62.7">3.3V</text>
<text x="121.5" y="62.1">VCOMM</text>
<text x="263.6" y="63.2">1</text>
<text x="30.7" y="66">10</text>
<text x="30.7" y="68.9">11</text>
<text x="30.7" y="71.8">12</text>
<text x="71.8" y="71.2">+5V</text>
<text x="263.6" y="66">2</text>
<text x="263.6" y="68.9">3</text>
<text x="263.6" y="71.8">4</text>
<text x="30.7" y="74.6">13</text>
<text x="30.7" y="77.5">14</text>
<text x="180.3" y="74.6">1</text>
<text x="208.7" y="74.6">8</text>
<text x="263.6" y="74.6">5</text>
<text x="263.6" y="77.5">6</text>
<text x="30.7" y="80.4">15</text>
<text x="30.7" y="83.2">16</text>
<text x="180.3" y="80.4">2</text>
<text x="208.7" y="80.4">6</text>
<text x="263.6" y="80.4">7</text>
<text x="263.6" y="83.2">8</text>
<text x="267.3" y="83.9">A</text>
<text x="267.3" y="81.1">B</text>
<text x="30.7" y="86.1">17</text>
<text x="30.7" y="89">18</text>
<text x="180.3" y="86.1">3</text>
<text x="208.7" y="86.1">7</text>
<text x="30.7" y="91.9">19</text>
<text x="30.7" y="94.7">20</text>
<text x="114.8" y="92.8" transform="rotate(-90 114.8 92.8)">1</text>
<text x="126.3" y="92.8" transform="rotate(-90 126.3 92.8)">4</text>
<text x="140.7" y="94.2">3.3V</text>
<text x="180.3" y="91.9">4</text>
<text x="208.7" y="91.9">5</text>
<text x="114.8" y="103.9" transform="rotate(-90 114.8 103.9)">2</text>
<text x="126.3" y="103.9" transform="rotate(-90 126.3 103.9)">3</text>
<text x="144.4" y="105.1">VCOMM</text>
<text x="143.5" y="121.5" transform="rotate(-90 143.5 121.5)">1</text>
<text x="149.3" y="121.5" transform="rotate(-90 149.3 121.5)">6</text>
<text x="157" y="126.3">5</text>
<text x="143.5" y="135.5" transform="rotate(-90 143.5 135.5)">3</text>
<text x="155" y="135.5" transform="rotate(-90 155 135.5)">4</text>
<text x="197.2" y="191.3">Project Name:</text>
<text x="267.8" y="189.8">Rev.</text>
<text x="271.3" y="196.4">A4</text>
<text x="199" y="200.2">SANJAY</text>
<text x="213.6" y="200.2">M.K.JAIN</text>
<text x="254.9" y="200.2">Sheet</text>
<text x="263.5" y="200.2">1 of</text>
<text x="272.2" y="200.2">4</text>
</g>
<g font-size="2.6" fill="#000080">
<text x="126.3" y="15.3">R1</text>
<text x="126.3" y="27.1">2K2</text>
<text x="25.9" y="34">J1</text>
<text x="126.1" y="31.1">ISO1</text>
<text x="120.6" y="45.4">TLP2362</text>
<text x="149.4" y="55.8" transform="rotate(-90 149.4 55.8)">R2</text>
<text x="267" y="56.9">J2</text>
<text x="112.7" y="69.8" transform="rotate(-90 112.7 69.8)">R3</text>
<text x="149.7" y="67.5" transform="rotate(-90 149.7 67.5)">470E</text>
<text x="183.7" y="68.4">U1</text>
<text x="227.7" y="68.4">R5</text>
<text x="124.2" y="72.7" transform="rotate(-90 124.2 72.7)">R4</text>
<text x="228.8" y="73.6">2K2</text>
<text x="112.4" y="82.1" transform="rotate(-90 112.4 82.1)">220E</text>
<text x="123.9" y="83.6" transform="rotate(-90 123.9 83.6)">4K7</text>
<text x="267" y="91.4">CON8</text>
<text x="128.9" y="97.1">ISO2</text>
<text x="128.9" y="99.7">PCF817</text>
<text x="141.4" y="101.4" transform="rotate(-90 141.4 101.4)">R7</text>
<text x="190.9" y="98">ST485</text>
<text x="231.4" y="97.1">R6</text>
<text x="231.4" y="100.5">2K2</text>
<text x="19.9" y="102.8">CON20</text>
<text x="141.1" y="113.7" transform="rotate(-90 141.1 113.7)">220E</text>
<text x="155.6" y="109.7">R8</text>
<text x="155" y="115.7">2K2</text>
<text x="255.8" y="119.5">D1</text>
<text x="255.2" y="125.2">SM712</text>
<text x="145.8" y="137">ISO3</text>
<text x="159" y="137.3">TLP2362</text>
</g>
<g font-size="2.6" fill="#f00">
<text x="93.3" y="35.1">RS485_RX</text>
<text x="43.1" y="40.9">VR</text>
<text x="43.1" y="43.7">VY</text>
<text x="43.1" y="46.6">VB</text>
<text x="43.1" y="49.4">VREF_1</text>
<text x="43.1" y="52.3">IBM</text>
<text x="43.1" y="58.1">IYM</text>
<text x="43.1" y="55.2">IBP</text>
<text x="43.1" y="60.9">IYP</text>
<text x="43.1" y="63.8">IRM</text>
<text x="43.1" y="66.7">IRP</text>
<text x="43.1" y="75.3">RS485_EN</text>
<text x="43.1" y="72.4">RS485_RX</text>
<text x="43.1" y="78.1">RS485_TX</text>
<text x="90.2" y="109.7">RS485_EN</text>
<text x="99.7" y="144.2">RS485_TX</text>
</g>
<g font-size="2.6" fill="#004080">
<text x="185.2" y="75.9">RO</text>
<text x="199.8" y="75.9">VCC</text>
<text x="185.2" y="81.6">RE</text>
<text x="203.5" y="81.6">A</text>
<text x="185.2" y="87.3">DI</text>
<text x="203.5" y="87.3">B</text>
<text x="185.2" y="93.1">DE</text>
<text x="199.6" y="93.1">GND</text>
</g>
<text font-size="2.6" fill="#00f" x="228.2" y="196.8">Wednesday, February 09, 2022</text>
<g font-size="2.3">
<text x="197.8" y="196.2">Designed by</text>
<text x="213.6" y="196.2">Checked by</text>
</g>
<g font-size="2">
<text x="30.2" y="2.2">5</text>
<text x="84.7" y="2.2">4</text>
<text x="139.2" y="2.2">3</text>
<text x="193.8" y="2.2">2</text>
<text x="248.3" y="2.2">1</text>
<text x=".8" y="29.8">D</text>
<text x="276.3" y="29.8">D</text>
<text x=".8" y="80.1">C</text>
<text x="276.3" y="80.1">C</text>
<text x=".8" y="130.3">B</text>
<text x="276.3" y="130.3">B</text>
<text x=".8" y="180.5">A</text>
<text x="276.3" y="180.5">A</text>
<text x="30.2" y="206">5</text>
<text x="84.7" y="206">4</text>
<text x="139.2" y="206">3</text>
<text x="193.8" y="206">2</text>
<text x="248.3" y="206">1</text>
</g>
</svg>
